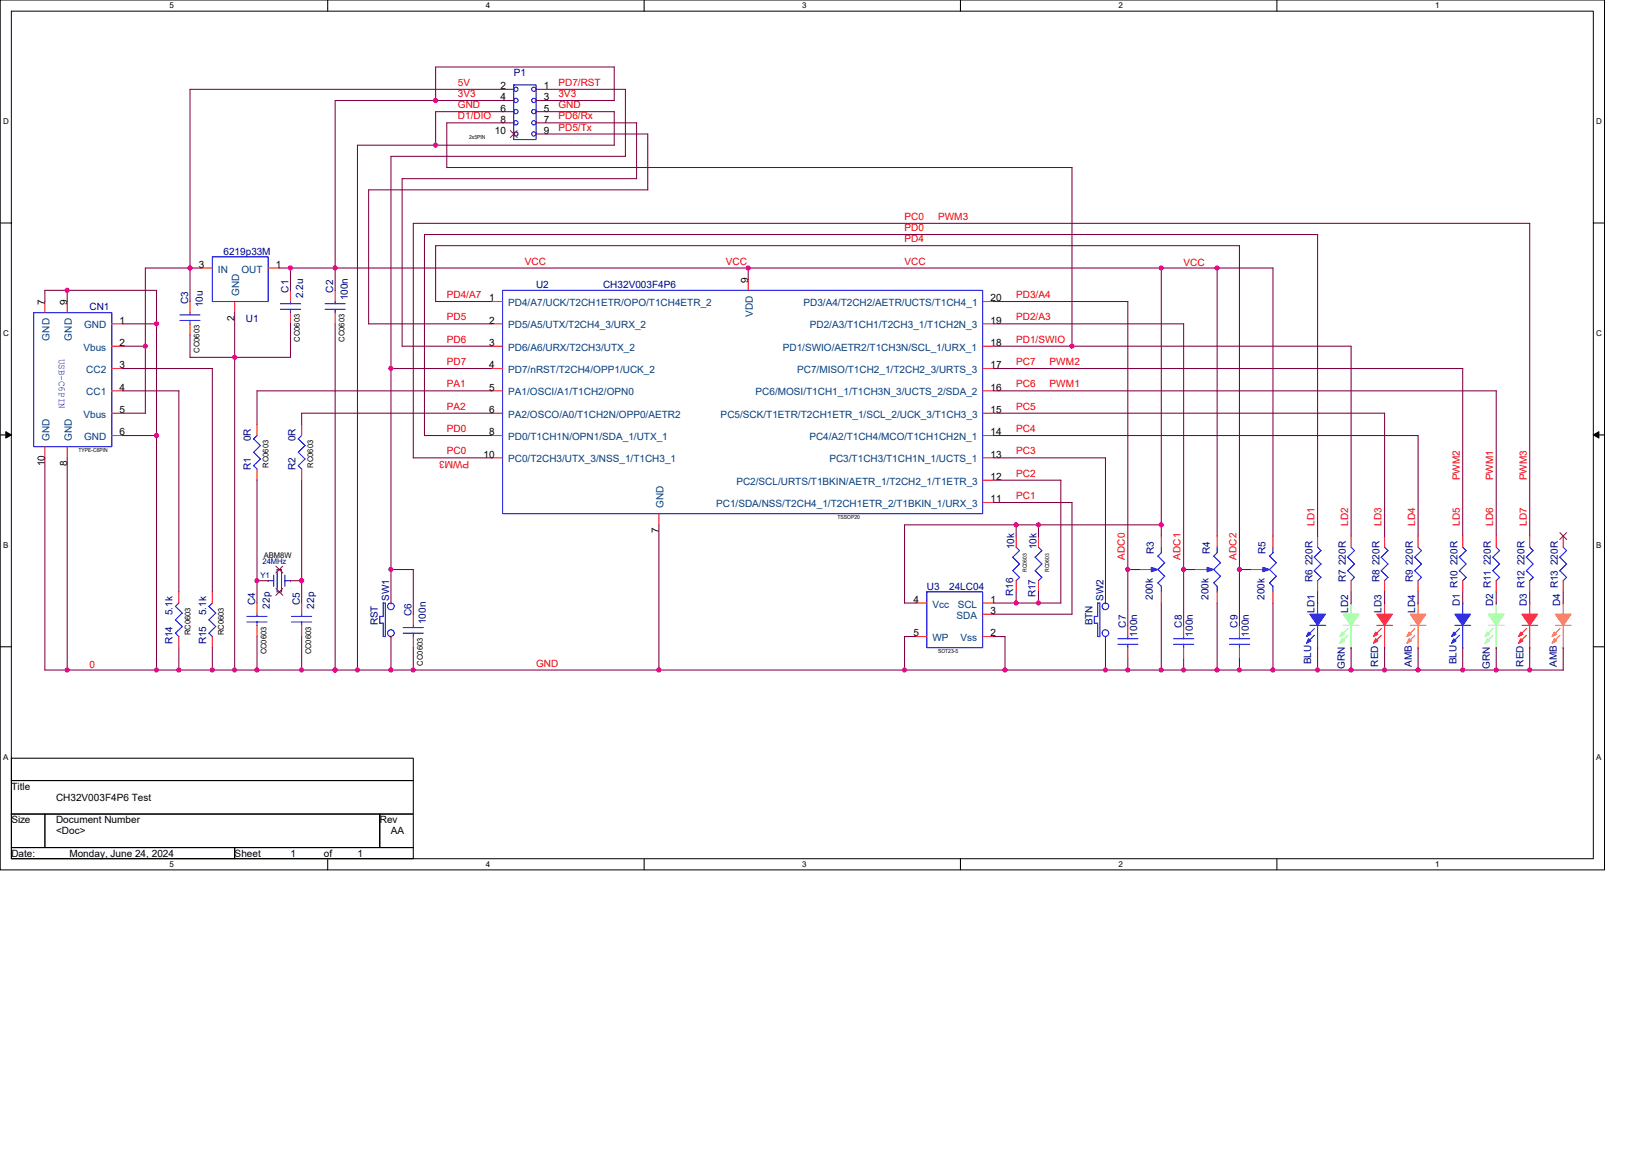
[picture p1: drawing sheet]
<svg xmlns="http://www.w3.org/2000/svg" width="297mm" height="210mm" viewBox="0 0 297 210" stroke-linecap="round" stroke-linejoin="round" font-family="sans-serif">
<path d="M0 0h292v158.3h-292zM2.1 2h287.9v154.3h-287.9z" fill="none" stroke="#000" stroke-width=".18"/>
<g fill="#fff">
<path d="M30.9 .2h.8v1.6h-.8z"/>
<path d="M30.9 156.5h.8v1.6h-.8z"/>
</g>
<path d="M59.6 0v2M59.6 156.3v2" fill="none" stroke="#000" stroke-width=".19"/>
<g fill="#fff">
<path d="M88.4 .2h.8v1.6h-.8z"/>
<path d="M88.4 156.5h.8v1.6h-.8z"/>
</g>
<path d="M117.2 0v2M117.2 156.3v2" fill="none" stroke="#000" stroke-width=".19"/>
<g fill="#fff">
<path d="M146 .2h.8v1.6h-.8z"/>
<path d="M146 156.5h.8v1.6h-.8z"/>
</g>
<path d="M174.8 0v2M174.8 156.3v2" fill="none" stroke="#000" stroke-width=".19"/>
<g fill="#fff">
<path d="M203.6 .2h.8v1.6h-.8z"/>
<path d="M203.6 156.5h.8v1.6h-.8z"/>
</g>
<path d="M232.4 0v2M232.4 156.3v2" fill="none" stroke="#000" stroke-width=".19"/>
<g fill="#fff">
<path d="M261.2 .2h.8v1.6h-.8z"/>
<path d="M261.2 156.5h.8v1.6h-.8z"/>
<path d="M.5 21.3h1.1v1.6h-1.1z"/>
<path d="M290.5 21.3h1.1v1.6h-1.1z"/>
<path d="M.5 59.8h1.1v1.7h-1.1z"/>
<path d="M290.5 59.8h1.1v1.7h-1.1z"/>
</g>
<path d="M0 40.6h2.1M290 40.6h2" fill="none" stroke="#000" stroke-width=".19"/>
<g fill="#fff">
<path d="M.5 98.4h1v1.6h-1z"/>
<path d="M290.5 98.4h1v1.6h-1z"/>
</g>
<path d="M0 79.1h2.1M290 79.1h2" fill="none" stroke="#000" stroke-width=".19"/>
<path d="M1.1 78.5l1 .6-1 .6zM290 79.1l1-.6v1.2z" fill="#000" stroke="#000" stroke-width=".18"/>
<g fill="#fff">
<path d="M.5 136.9h1v1.7h-1z"/>
<path d="M290.5 136.9h1v1.7h-1z"/>
</g>
<path d="M0 117.7h2.1M290 117.7h2M2.1 138h73.1v4h-73.1zM2.1 154.2h40.6v2.1h-40.6zM2.1 142h73.1v6.1h-73.1zM2.1 148.1h6.1v6.1h-6.1zM8.2 148.1h60.9v6.1h-60.9zM42.7 154.2h32.5v2.1h-32.5zM69.1 148.1h6.1v6.1h-6.1z" fill="none" stroke="#000" stroke-width=".19"/>
<g fill="none" stroke="#f00" stroke-width=".19">
<path d="M93.5 16.3h.1M93.5 18.3h.1M97.6 16.3h.1M97.6 18.3h.1M93.5 20.3h.1M93.5 22.4h.1M93.5 24.4h.1M97.6 20.3h.1M97.6 22.4h.1M97.6 24.4h.1M8.2 54.9v2M12.2 54.9v2"/>
<path d="M20.4 58.9h2M34.6 54.9v2M34.6 58.9v2.1M36.6 48.8h2M42.7 54.9v2M48.8 48.8h2M52.9 52.8v2.1M52.9 56.9v2M61 52.8v2.1M61 56.9v2M89.4 58.9h2.1M89.4 54.9h2.1"/>
<path d="M136.2 50.8v2M178.9 58.9h2M178.9 54.9h2M20.4 63h2M20.4 67.1h2M20.4 75.2h2M20.4 71.1h2M20.4 79.2h2M46.8 77.2v2M54.9 77.2v2M89.4 63h2.1M89.4 67.1h2.1"/>
<path d="M89.4 75.2h2.1M89.4 71.1h2.1M89.4 79.2h2.1M178.9 63h2M178.9 67.1h2M178.9 75.2h2M178.9 71.1h2M178.9 79.2h2M8.2 81.3v2M12.2 81.3v2M46.8 85.3v2.1M54.9 85.3v2.1"/>
<path d="M89.4 83.3h2.1M119.9 93.5v2M178.9 83.3h2M178.9 87.4h2M178.9 91.4h2M185 97.5v2.1M189 97.5v2.1M211.4 97.5v2.1M221.5 97.5v2.1M231.7 97.5v2.1M239.8 97.5v2.1M245.9 97.5v2.1"/>
<path d="M252 97.5v2.1M258.1 97.5v2.1M266.2 97.5v2.1M272.3 97.5v2.1M278.4 97.5v2.1M284.5 97.5v2.1M32.6 107.7v2M32.6 115.8v2.1M38.6 107.7v2M38.6 115.8v2.1M46.8 109.7v2.1M46.8 113.8v2"/>
<path d="M48.8 105.7h.1M50.8 107.7h.1M50.8 103.6h.1M52.9 105.7h.1M54.9 109.7v2.1M54.9 113.8v2M71.2 109.7h.1M71.2 115.8h.1M75.2 111.8v2M75.2 115.8v2.1M166.7 115.8h2M166.7 109.7h2"/>
<path d="M178.9 115.8h2M178.9 109.7h2M178.9 111.8h2M185 105.7v2M189 105.7v2M201.2 109.7h.1M201.2 115.8h.1M205.3 113.8v2M205.3 117.9v2M207.3 103.6h2M211.4 107.7v2M215.4 113.8v2"/>
<path d="M215.4 117.9v2M217.5 103.6h2M221.5 107.7v2M225.6 113.8v2M225.6 117.9v2M227.6 103.6h2.1M231.7 107.7v2M239.8 109.7h.1M239.8 117.9h.1M239.8 105.7v2M245.9 109.7h.1M245.9 117.9h.1"/>
<path d="M245.9 105.7v2M250.6 113.8h2.8M251.4 114.4l-1.2 1.2M251.4 115.6l-1.2 1.2M252 109.7h.1M252 117.9h.1M252 105.7v2M252 109.7v2.1M252 113.8v4.1M258.1 109.7h.1M258.1 117.9h.1M258.1 105.7v2"/>
<path d="M266.2 109.7h.1M266.2 117.9h.1M266.2 105.7v2M272.3 109.7h.1M272.3 117.9h.1M272.3 105.7v2M277 113.8h2.9M277.8 114.4l-1.2 1.2M277.8 115.6l-1.2 1.2M278.4 109.7h.1M278.4 117.9h.1M278.4 105.7v2"/>
<path d="M278.4 109.7v2.1M278.4 113.8v4.1M284.5 109.7h.1M284.5 117.9h.1M284.5 105.7v2"/>
</g>
<g fill="#f00" stroke="#f00" stroke-width=".19">
<path d="M277 111.8h2.8l-1.4 2z" fill-rule="evenodd"/>
<path d="M276.8 116.2l.4 .4-.8 .5z" fill-rule="evenodd"/>
<path d="M276.8 115l.4 .4-.8 .4z" fill-rule="evenodd"/>
<path d="M250.6 111.8h2.8l-1.4 2z" fill-rule="evenodd"/>
<path d="M250.4 116.2l.4 .4-.8 .5z" fill-rule="evenodd"/>
<path d="M250.4 115l.4 .4-.8 .4z" fill-rule="evenodd"/>
</g>
<g fill="none" stroke="#00f" stroke-width=".19">
<path d="M93.5 15.5h4.1v9.9h-4.1zM6.1 56.9h14.3v24.4h-14.3zM32.7 58.3h3.7M32.7 57.3h3.7M34.6 58.3v.6M34.6 56.9v.4M38.6 46.7h10.2v8.2h-10.2zM51 56.3h3.7M51 55.3h3.7M52.9 54.9v.4M52.9 56.3v.6M59.2 56.3h3.6"/>
<path d="M59.2 55.3h3.6M61 54.9v.4M61 56.3v.6M91.5 52.8h87.4v40.7h-87.4zM46.2 79.9l1.2 1.2M46.8 79.2l-.7 .7M54.3 79.9l1.2 1.2M54.9 79.2l-.6 .7M46.2 84.7l.6 .7M47.4 81.1l-1.3 1.2 1.3 1.2M47.4 83.5l-1.3 1.3M54.3 84.7l.6 .7"/>
<path d="M55.5 81.1l-1.2 1.2 1.2 1.2M55.5 83.5l-1.2 1.3M184.9 99.5l.7 .7M189 99.5l.6 .7M211.4 99.5v1.1M221.5 99.5v1.1M231.7 99.5v1.1M239.8 99.6l.7 .6-1.3 1.2M245.9 99.6l.6 .6-1.2 1.2M252 99.6l.6 .6-1.2 1.2M258.1 99.6l.6 .6-1.2 1.2M266.2 99.6l.7 .6"/>
<path d="M272.3 99.6l.7 .6M278.4 99.6l.7 .6M284.5 99.6l.7 .6M31.9 110.3l1.3 1.3M31.9 112.8l1.3 1.2M31.9 115.2l.7 .6M32.6 109.7l-.7 .7M33.2 111.5l-1.3 1.3M33.2 114l-1.3 1.2M38 110.3l1.3 1.3M38 112.8l1.3 1.2M38 115.2l.7 .6"/>
<path d="M38.6 109.7l-.6 .7M39.3 111.5l-1.3 1.3M39.3 114l-1.3 1.2M44.9 113.2h3.7M44.9 112.2h3.7M46.8 111.8v.4M46.8 113.2v.6M48.8 105.7h1M49.8 104.6v2.1M50.4 103.6h.9M50.4 103.6v4.1h.8v-4.1M51.8 105.7h1.1"/>
<path d="M51.9 104.6v2.1M53.1 113.2h3.6M53.1 112.2h3.6M54.9 111.8v.4M54.9 113.2v.6M69.7 115.8h.4M69.7 109.7h.4v6.1M69.7 109.7l.1 2.5h-.7v1.2h.6M69.7 113.4v2.4M73.4 115.2h3.6M73.4 114.2h3.6M75.2 113.8v.4"/>
<path d="M75.2 115.2v.6M168.7 107.7h10.2v10.2h-10.2zM185.6 105l-.6 .7M185.6 102.6l-1.3 1.2 1.3 1.3M185.6 100.2l-1.3 1.2 1.3 1.2M189.7 105l-.7 .7M189.7 102.6l-1.3 1.2 1.2 1.3M189.7 100.2l-1.3 1.2 1.2 1.2M199.8 109.7h.4v6.1M199.8 115.8h.4M199.8 109.7v2.5h-.6v1.2h.6M199.8 113.4v2.4"/>
<path d="M203.5 117.2h3.6M203.5 116.2h3.6M205.3 115.8v.4M205.3 117.2v.7M209.3 103.6h.4M210.7 103.6l1.3 1.2-1.2 1.3M210.7 101.2l1.3 1.2M210.7 106l.7 .7v1M211.4 100.6l-.6 .6M212 102.4l-1.2 1.2M213.6 117.2h3.7M213.6 116.2h3.7"/>
<path d="M215.4 115.8v.4M215.4 117.2v.7M219.5 103.6h.4M220.9 103.6l1.3 1.2-1.3 1.2 .6 .7v1M221.5 100.6l-.6 .6 1.2 1.2M222.2 102.4l-1.3 1.2M223.8 117.2h3.6M223.8 116.2h3.6M225.6 115.8v.4M225.6 117.2v.7M229.6 103.6h.5M231.1 103.6l1.2 1.3"/>
<path d="M231.7 100.6l-.6 .6 1.2 1.2M232.3 104.8l-1.2 1.2 .6 .7v1M232.3 102.4l-1.2 1.2M238.4 113.8h2.9M239.2 101.4l1.3 1.2M239.2 103.8l1.3 1.3-.7 .6M239.2 114.4l-1.2 1.2M239.2 115.6l-1.2 1.2M239.8 109.7v2.1M239.8 113.8v4.1M240.4 102.6l-1.2 1.3M245.3 101.4l1.2 1.2"/>
<path d="M245.3 103.8l1.2 1.3-.6 .6M246.5 102.6l-1.2 1.3M251.4 101.4l1.2 1.2M251.4 103.8l1.2 1.3-.6 .6M252.6 102.6l-1.2 1.3M257.5 101.4l1.2 1.2M257.5 103.8l1.2 1.3-.6 .6M258.7 102.6l-1.2 1.3M264.8 113.8h2.9M265.6 101.4l1.3 1.2M265.6 103.8l1.3 1.3M265.6 114.4l-1.2 1.2"/>
<path d="M265.6 115.6l-1.2 1.2M266.2 109.7v2.1M266.2 113.8v4.1M266.8 100.2l-1.2 1.2M266.8 102.6l-1.2 1.3M266.8 105.1l-.6 .6M271.7 101.4l1.3 1.2M271.7 103.8l1.3 1.3M272.9 100.2l-1.2 1.2M272.9 102.6l-1.2 1.3M272.9 105.1l-.6 .6M277.8 101.4l1.3 1.2"/>
<path d="M277.8 103.8l1.3 1.3M279 100.2l-1.2 1.2M279 102.6l-1.2 1.3M279 105.1l-.6 .6M283.9 101.4l1.3 1.2M283.9 103.8l1.3 1.3M285.1 100.2l-1.2 1.2M285.1 102.6l-1.2 1.3M285.1 105.1l-.6 .6"/>
<circle cx="93.9" cy="18.3" r=".39"/>
<circle cx="93.9" cy="16.2" r=".39"/>
<circle cx="97.2" cy="18.3" r=".39"/>
<circle cx="97.2" cy="16.2" r=".39"/>
<circle cx="93.9" cy="20.3" r=".39"/>
<circle cx="93.9" cy="24.4" r=".39"/>
<circle cx="93.9" cy="22.3" r=".39"/>
<circle cx="97.2" cy="22.3" r=".39"/>
<circle cx="97.2" cy="20.3" r=".39"/>
<circle cx="97.2" cy="24.4" r=".39"/>
<circle cx="71.1" cy="110.3" r=".61"/>
<circle cx="71.1" cy="115.2" r=".61"/>
<circle cx="201.2" cy="115.2" r=".61"/>
<circle cx="201.2" cy="110.3" r=".61"/>
</g>
<g fill="#00f" stroke="#00f" stroke-width=".19">
<path d="M209.5 103.2l1.3 .4-1.3 .4z" fill-rule="evenodd"/>
<path d="M229.9 103.2l1.2 .4-1.2 .4z" fill-rule="evenodd"/>
<path d="M238.4 111.8h2.8l-1.4 2z" fill-rule="evenodd"/>
<path d="M238.2 116.2l.4 .4-.8 .5z" fill-rule="evenodd"/>
<path d="M238.2 115l.4 .4-.8 .4z" fill-rule="evenodd"/>
<path d="M264.8 111.8h2.8l-1.4 2z" fill-rule="evenodd"/>
<path d="M264.6 116.2l.4 .4-.8 .5z" fill-rule="evenodd"/>
<path d="M264.6 115l.4 .4-.8 .4z" fill-rule="evenodd"/>
<path d="M219.7 103.2l1.2 .4-1.2 .4z" fill-rule="evenodd"/>
</g>
<path d="M244.5 113.8h2.9M245.3 114.4l-1.2 1.2M245.3 115.6l-1.2 1.2M245.9 109.7v2.1M245.9 113.8v4.1M270.9 113.8h2.9M271.7 114.4l-1.2 1.2M271.7 115.6l-1.2 1.2M272.3 109.7v2.1M272.3 113.8v4.1" fill="none" stroke="#80ff80" stroke-width=".19"/>
<g fill="#80ff80" stroke="#80ff80" stroke-width=".19">
<path d="M244.5 111.8h2.8l-1.4 2z" fill-rule="evenodd"/>
<path d="M244.3 116.2l.4 .4-.8 .5z" fill-rule="evenodd"/>
<path d="M244.3 115l.4 .4-.8 .4z" fill-rule="evenodd"/>
<path d="M270.9 111.8h2.8l-1.4 2z" fill-rule="evenodd"/>
<path d="M270.7 116.2l.4 .4-.8 .5z" fill-rule="evenodd"/>
<path d="M270.7 115l.4 .4-.8 .4z" fill-rule="evenodd"/>
</g>
<path d="M256.7 113.8h2.8M257.5 114.4l-1.2 1.2M257.5 115.6l-1.2 1.2M258.1 109.7v2.1M258.1 113.8v4.1M283.1 113.8h2.9M283.9 114.4l-1.2 1.2M283.9 115.6l-1.2 1.2M284.5 109.7v2.1M284.5 113.8v4.1" fill="none" stroke="#ff8000" stroke-width=".19"/>
<g fill="#ff8000" stroke="#ff8000" stroke-width=".19">
<path d="M283.1 111.8h2.8l-1.4 2z" fill-rule="evenodd"/>
<path d="M282.9 116.2l.4 .4-.8 .5z" fill-rule="evenodd"/>
<path d="M282.9 115l.4 .4-.8 .4z" fill-rule="evenodd"/>
<path d="M256.7 111.8h2.8l-1.4 2z" fill-rule="evenodd"/>
<path d="M256.5 116.2l.4 .4-.8 .5z" fill-rule="evenodd"/>
<path d="M256.5 115l.4 .4-.8 .4z" fill-rule="evenodd"/>
</g>
<path d="M92.9 23.8l1.2 1.2M94.1 23.8l-1.2 1.2M283.9 96.9l1.3 1.3M285.1 96.9l-1.2 1.3M50.2 107.1l1.3 1.2M50.2 103l1.3 1.3M51.5 107.1l-1.3 1.2M51.5 103l-1.3 1.3" fill="none" stroke="#804000" stroke-width=".18"/>
<g fill="none" stroke="#800040" stroke-width=".19">
<path d="M93.5 16.3h-58.9v38.6M93.5 18.3h-32.5v34.6M97.6 16.3h16.3l-.1 12.2M97.6 18.3h14.2v-6.1h-32.5v6.1M93.5 22.4h-12.2v8.1h113.8v32.5M93.5 20.3h-14.2v6.1M97.6 20.3h14.2v6.1h-46.7v95.5M97.6 22.4h18.3M97.6 24.4h20.3v10.2M113.9 28.4h-42.7v81.3M115.9 22.4v10.1M115.9 32.5h-42.7v30.5"/>
<path d="M117.9 34.5h-50.8v24.4M12.2 52.8v2.1M22.4 58.9h6.1M28.5 52.8v69.1M28.5 52.8h-20.3v2.1M36.6 48.8h-10.1v26.4M42.7 56.9v65M50.8 48.8h180.9v48.8M52.9 58.9v6.1h-18.3v-4M52.9 48.8v4.1M61 58.9v63M67.1 58.9h22.4"/>
<path d="M89.5 54.9h-10.2v-10.2h146.3v69.1M136.2 48.8v2M180.9 58.9h34.6l-.1 54.9M180.9 54.9h24.4M205.3 54.9v58.9M211.4 48.8v48.8M221.5 48.8v48.8M239.8 42.7v54.9M239.8 42.7h-162.5v36.5h12.2M22.4 71.1h10.2M22.4 67.1h16.3M22.4 79.2h6.1"/>
<path d="M22.4 75.2h4.1M22.4 63h4.1M32.6 71.1v36.6M38.6 67.1v40.6M71.2 67.1h18.3M73.2 63h16.3M89.5 71.1h-42.7v6.1M89.5 75.2h-34.6v2M180.9 63h65M180.9 75.2h71.1M180.9 71.1h91.4v26.5M180.9 67.1h85.4l-.1 30.5"/>
<path d="M180.9 79.2h77.2M245.9 63v34.6M252 75.2v22.4M258.1 79.2v18.4M8.2 83.3v38.6M12.2 83.3v38.6M46.8 87.4v22.3M54.9 87.4v22.3M89.5 83.3h-14.3v-42.7h203.2v57M119.9 95.5v26.4M180.9 83.3h20.3v26.4M180.9 87.4h12.2"/>
<path d="M180.9 91.4h14.2v20.4M185 95.5v2.1M189 95.5v2.1M193.1 87.4v22.3M211.4 95.5h-46.8v14.2M32.6 117.9v4M38.6 117.9v4M46.8 115.8v6.1M46.8 105.7h2M52.9 105.7h2M54.9 115.8v6.1M71.2 115.8v6.1"/>
<path d="M71.2 103.6h4M75.2 117.9v4M75.2 103.6v8.2M164.6 109.7h2.1M166.7 115.8h-2.1v6.1M180.9 111.8h14.2M180.9 109.7h12.2M180.9 115.8h2v6.1M185 107.7v2M189 107.7v2M201.2 115.8v6.1M205.3 103.6h2"/>
<path d="M205.3 119.9v2M211.4 109.7v12.2M215.4 103.6h2.1M215.4 119.9v2M221.5 109.7v12.2M225.6 103.6h2M225.6 119.9v2M231.7 109.7v12.2M239.8 107.7v2M239.8 117.9v4M245.9 107.7v2M245.9 117.9v4"/>
<path d="M252 107.7v2M252 117.9v4M258.1 107.7v2M258.1 117.9v4M266.2 107.7v2M266.2 117.9v4M272.3 107.7v2M272.3 117.9v4M278.4 107.7v2M278.4 117.9v4M284.5 107.7v2M284.5 117.9v4"/>
<path d="M8.2 121.9h276.3"/>
</g>
<g fill="#f0f" stroke="#f0f" stroke-width=".19">
<circle cx="34.6" cy="48.8" r=".39"/>
<circle cx="28.5" cy="121.9" r=".39"/>
<circle cx="26.4" cy="63" r=".39"/>
<circle cx="12.2" cy="121.9" r=".39"/>
<circle cx="32.5" cy="121.9" r=".39"/>
<circle cx="28.5" cy="58.9" r=".39"/>
<circle cx="28.5" cy="79.2" r=".39"/>
<circle cx="38.6" cy="121.9" r=".39"/>
<circle cx="46.8" cy="105.7" r=".39"/>
<circle cx="54.9" cy="105.7" r=".39"/>
<circle cx="42.7" cy="65" r=".39"/>
<circle cx="46.8" cy="121.9" r=".39"/>
<circle cx="42.7" cy="121.9" r=".39"/>
<circle cx="136.2" cy="48.8" r=".39"/>
<circle cx="52.9" cy="48.8" r=".39"/>
<circle cx="61" cy="121.9" r=".39"/>
<circle cx="54.9" cy="121.9" r=".39"/>
<circle cx="71.1" cy="103.6" r=".39"/>
<circle cx="61" cy="48.8" r=".39"/>
<circle cx="75.2" cy="121.9" r=".39"/>
<circle cx="211.4" cy="48.8" r=".39"/>
<circle cx="12.2" cy="52.8" r=".39"/>
<circle cx="79.3" cy="18.3" r=".39"/>
<circle cx="79.3" cy="26.4" r=".39"/>
<circle cx="211.4" cy="95.5" r=".39"/>
<circle cx="205.3" cy="121.9" r=".39"/>
<circle cx="211.4" cy="121.9" r=".39"/>
<circle cx="119.9" cy="121.9" r=".39"/>
<circle cx="164.6" cy="121.9" r=".39"/>
<circle cx="221.5" cy="121.9" r=".39"/>
<circle cx="215.4" cy="121.9" r=".39"/>
<circle cx="225.6" cy="121.9" r=".39"/>
<circle cx="205.3" cy="103.6" r=".39"/>
<circle cx="221.5" cy="48.8" r=".39"/>
<circle cx="215.4" cy="103.6" r=".39"/>
<circle cx="71.1" cy="67" r=".39"/>
<circle cx="65.1" cy="121.9" r=".39"/>
<circle cx="195.1" cy="63" r=".39"/>
<circle cx="71.1" cy="121.9" r=".39"/>
<circle cx="231.7" cy="121.9" r=".39"/>
<circle cx="239.8" cy="121.9" r=".39"/>
<circle cx="278.4" cy="121.9" r=".39"/>
<circle cx="272.3" cy="121.9" r=".39"/>
<circle cx="266.2" cy="121.9" r=".39"/>
<circle cx="252" cy="121.9" r=".39"/>
<circle cx="258.1" cy="121.9" r=".39"/>
<circle cx="245.9" cy="121.9" r=".39"/>
<circle cx="225.6" cy="103.6" r=".39"/>
<circle cx="184.9" cy="109.7" r=".39"/>
<circle cx="189" cy="109.7" r=".39"/>
<circle cx="189" cy="95.5" r=".39"/>
<circle cx="184.9" cy="95.5" r=".39"/>
<circle cx="201.2" cy="121.9" r=".39"/>
<circle cx="182.9" cy="121.9" r=".39"/>
</g>
<g font-size="1.8" fill="#f00">
<text x="83.4" y="17.7">3V3</text>
<text x="83.4" y="15.6">5V</text>
<text x="101.6" y="15.6">PD7/RST</text>
<text x="101.6" y="17.7">3V3</text>
<text x="83.4" y="19.7">GND</text>
<text x="83.4" y="21.7">D1/DIO</text>
<text x="101.6" y="19.7">GND</text>
<text x="101.6" y="21.7">PD6/Rx</text>
<text x="101.6" y="23.8">PD5/Tx</text>
<text x="164.6" y="40">PC0</text>
<text x="170.7" y="40">PWM3</text>
<text x="164.6" y="42.1">PD0</text>
<text x="164.6" y="44.1">PD4</text>
<text x="95.5" y="48.2">VCC</text>
<text x="132.1" y="48.2">VCC</text>
<text x="164.6" y="48.2">VCC</text>
<text x="215.4" y="48.4">VCC</text>
<text x="81.3" y="54.3">PD4/A7</text>
<text x="81.3" y="58.3">PD5</text>
<text x="185" y="54.3">PD3/A4</text>
<text x="185" y="58.3">PD2/A3</text>
<text x="81.3" y="62.4">PD6</text>
<text x="185" y="62.4">PD1/SWIO</text>
<text x="81.3" y="66.4">PD7</text>
<text x="81.3" y="70.5">PA1</text>
<text x="185" y="66.4">PC7</text>
<text x="185" y="70.5">PC6</text>
<text x="191" y="66.4">PWM2</text>
<text x="191" y="70.5">PWM1</text>
<text x="81.3" y="74.6">PA2</text>
<text x="185" y="74.6">PC5</text>
<text x="81.3" y="78.6">PD0</text>
<text x="81.3" y="82.7">PC0</text>
<text x="85.4" y="83.9" transform="rotate(180 85.4 83.9)">PWM3</text>
<text x="185" y="78.6">PC4</text>
<text x="185" y="82.7">PC3</text>
<text x="185" y="86.8">PC2</text>
<text x="265.7" y="87.4" transform="rotate(-90 265.7 87.4)">PWM2</text>
<text x="271.8" y="87.4" transform="rotate(-90 271.8 87.4)">PWM1</text>
<text x="277.9" y="87.4" transform="rotate(-90 277.9 87.4)">PWM3</text>
<text x="185" y="90.8">PC1</text>
<text x="239.3" y="95.7" transform="rotate(-90 239.3 95.7)">LD1</text>
<text x="245.4" y="95.7" transform="rotate(-90 245.4 95.7)">LD2</text>
<text x="251.5" y="95.7" transform="rotate(-90 251.5 95.7)">LD3</text>
<text x="257.6" y="95.7" transform="rotate(-90 257.6 95.7)">LD4</text>
<text x="265.7" y="95.7" transform="rotate(-90 265.7 95.7)">LD5</text>
<text x="271.8" y="95.7" transform="rotate(-90 271.8 95.7)">LD6</text>
<text x="277.9" y="95.7" transform="rotate(-90 277.9 95.7)">LD7</text>
<text x="204.7" y="101.8" transform="rotate(-90 204.7 101.8)">ADC0</text>
<text x="214.9" y="101.8" transform="rotate(-90 214.9 101.8)">ADC1</text>
<text x="225" y="101.8" transform="rotate(-90 225 101.8)">ADC2</text>
<text x="16.3" y="121.5">0</text>
<text x="97.6" y="121.3">GND</text>
</g>
<g font-size="1.8">
<text x="91.1" y="16.2">2</text>
<text x="99" y="16.2">1</text>
<text x="91.1" y="18.3">4</text>
<text x="91.1" y="20.3">6</text>
<text x="91.1" y="22.3">8</text>
<text x="99" y="18.3">3</text>
<text x="99" y="20.3">5</text>
<text x="99" y="22.3">7</text>
<text x="90.1" y="24.4">10</text>
<text x="99" y="24.4">9</text>
<text x="36.2" y="48.7">3</text>
<text x="50.2" y="48.7">1</text>
<text x="136.2" y="51.4" transform="rotate(-90 136.2 51.4)">9</text>
<text x="8.1" y="55.5" transform="rotate(-90 8.1 55.5)">7</text>
<text x="12.2" y="55.5" transform="rotate(-90 12.2 55.5)">9</text>
<text x="21.8" y="58.9">1</text>
<text x="42.7" y="58.4" transform="rotate(-90 42.7 58.4)">2</text>
<text x="89" y="58.9">2</text>
<text x="89" y="54.8">1</text>
<text x="180.3" y="54.8">20</text>
<text x="180.3" y="58.9">19</text>
<text x="21.8" y="63">2</text>
<text x="89" y="63">3</text>
<text x="180.3" y="63">18</text>
<text x="21.8" y="67">3</text>
<text x="21.8" y="71.1">4</text>
<text x="89" y="67">4</text>
<text x="89" y="71.1">5</text>
<text x="180.3" y="67">17</text>
<text x="180.3" y="71.1">16</text>
<text x="21.8" y="75.2">5</text>
<text x="89" y="75.2">6</text>
<text x="180.3" y="75.2">15</text>
<text x="21.8" y="79.2">6</text>
<text x="88" y="83.3">10</text>
<text x="89" y="79.2">8</text>
<text x="180.3" y="79.2">14</text>
<text x="180.3" y="83.3">13</text>
<text x="8.1" y="84.8" transform="rotate(-90 8.1 84.8)">10</text>
<text x="12.2" y="84.8" transform="rotate(-90 12.2 84.8)">8</text>
<text x="180.3" y="87.4">12</text>
<text x="180.3" y="91.4">11</text>
<text x="119.9" y="97" transform="rotate(-90 119.9 97)">7</text>
<text x="166.3" y="109.7">4</text>
<text x="180.3" y="109.7">1</text>
<text x="180.3" y="111.7">3</text>
<text x="166.3" y="115.8">5</text>
<text x="180.3" y="115.8">2</text>
<text x="2.1" y="143.7">Title</text>
<text x="2.1" y="149.8">Size</text>
<text x="10.2" y="149.8">Document Number</text>
<text x="10.2" y="145.7">CH32V003F4P6 Test</text>
<text x="69.1" y="149.8">Rev</text>
<text x="2.1" y="155.9">Date:</text>
<text x="10.2" y="151.8">&lt;Doc&gt;</text>
<text x="12.6" y="155.9">Monday, June 24, 2024</text>
<text x="42.7" y="155.9">Sheet</text>
<text x="52.9" y="155.9">1</text>
<text x="59" y="155.9">of</text>
<text x="65.1" y="155.9">1</text>
<text x="71.2" y="151.8">AA</text>
</g>
<g font-size="1.8" fill="#000080">
<text x="93.5" y="13.8">P1</text>
<text x="40.7" y="46.3">6219p33M</text>
<text x="52.5" y="53.2" transform="rotate(-90 52.5 53.2)">C1</text>
<text x="60.7" y="53.2" transform="rotate(-90 60.7 53.2)">C2</text>
<text x="97.6" y="52.4">U2</text>
<text x="109.8" y="52.4">CH32V003F4P6</text>
<text x="16.3" y="56.5">CN1</text>
<text x="34.2" y="55.3" transform="rotate(-90 34.2 55.3)">C3</text>
<text x="36.9" y="55.9" transform="rotate(-90 36.9 55.9)">10u</text>
<text x="44.7" y="58.5">U1</text>
<text x="55.2" y="54.3" transform="rotate(-90 55.2 54.3)">2.2u</text>
<text x="63.3" y="54.7" transform="rotate(-90 63.3 54.7)">100n</text>
<text x="45.6" y="80.3" transform="rotate(-90 45.6 80.3)">0R</text>
<text x="53.8" y="80.3" transform="rotate(-90 53.8 80.3)">0R</text>
<text x="45.6" y="85.6" transform="rotate(-90 45.6 85.6)">R1</text>
<text x="53.8" y="85.6" transform="rotate(-90 53.8 85.6)">R2</text>
<text x="184.6" y="100" transform="rotate(-90 184.6 100)">10k</text>
<text x="188.7" y="100" transform="rotate(-90 188.7 100)">10k</text>
<text x="210" y="100.8" transform="rotate(-90 210 100.8)">R3</text>
<text x="220.2" y="100.8" transform="rotate(-90 220.2 100.8)">R4</text>
<text x="230.3" y="100.8" transform="rotate(-90 230.3 100.8)">R5</text>
<text x="168.7" y="107.3">U3</text>
<text x="172.8" y="107.3">24LC04</text>
<text x="238.9" y="105.9" transform="rotate(-90 238.9 105.9)">R6 220R</text>
<text x="245" y="105.9" transform="rotate(-90 245 105.9)">R7 220R</text>
<text x="251.1" y="105.9" transform="rotate(-90 251.1 105.9)">R8 220R</text>
<text x="257.2" y="105.9" transform="rotate(-90 257.2 105.9)">R9 220R</text>
<text x="31.4" y="112" transform="rotate(-90 31.4 112)">5.1k</text>
<text x="37.5" y="112" transform="rotate(-90 37.5 112)">5.1k</text>
<text x="46.4" y="110.1" transform="rotate(-90 46.4 110.1)">C4</text>
<text x="49.1" y="110.7" transform="rotate(-90 49.1 110.7)">22p</text>
<text x="54.6" y="110.1" transform="rotate(-90 54.6 110.1)">C5</text>
<text x="57.2" y="110.7" transform="rotate(-90 57.2 110.7)">22p</text>
<text x="68.8" y="113.8" transform="rotate(-90 68.8 113.8)">RST</text>
<text x="70.8" y="109.3" transform="rotate(-90 70.8 109.3)">SW1</text>
<text x="74.9" y="112.2" transform="rotate(-90 74.9 112.2)">C6</text>
<text x="77.5" y="113.6" transform="rotate(-90 77.5 113.6)">100n</text>
<text x="184.4" y="108.5" transform="rotate(-90 184.4 108.5)">R16</text>
<text x="188.5" y="108.7" transform="rotate(-90 188.5 108.7)">R17</text>
<text x="198.8" y="113.8" transform="rotate(-90 198.8 113.8)">BTN</text>
<text x="200.9" y="109.3" transform="rotate(-90 200.9 109.3)">SW2</text>
<text x="209.8" y="109.1" transform="rotate(-90 209.8 109.1)">200k</text>
<text x="220" y="109.1" transform="rotate(-90 220 109.1)">200k</text>
<text x="230.1" y="109.1" transform="rotate(-90 230.1 109.1)">200k</text>
<text x="239.3" y="111.5" transform="rotate(-90 239.3 111.5)">LD1</text>
<text x="245.4" y="111.5" transform="rotate(-90 245.4 111.5)">LD2</text>
<text x="251.5" y="111.5" transform="rotate(-90 251.5 111.5)">LD3</text>
<text x="257.6" y="111.5" transform="rotate(-90 257.6 111.5)">LD4</text>
<text x="265.7" y="110.3" transform="rotate(-90 265.7 110.3)">D1 R10 220R</text>
<text x="271.8" y="110.3" transform="rotate(-90 271.8 110.3)">D2 R11 220R</text>
<text x="277.9" y="110.3" transform="rotate(-90 277.9 110.3)">D3 R12 220R</text>
<text x="284" y="110.3" transform="rotate(-90 284 110.3)">D4 R13 220R</text>
<text x="31.4" y="117.2" transform="rotate(-90 31.4 117.2)">R14</text>
<text x="37.5" y="117.2" transform="rotate(-90 37.5 117.2)">R15</text>
<text x="204.9" y="114.2" transform="rotate(-90 204.9 114.2)">C7</text>
<text x="207" y="115.8" transform="rotate(-90 207 115.8)">100n</text>
<text x="215.1" y="114.2" transform="rotate(-90 215.1 114.2)">C8</text>
<text x="217.1" y="115.8" transform="rotate(-90 217.1 115.8)">100n</text>
<text x="225.3" y="114.2" transform="rotate(-90 225.3 114.2)">C9</text>
<text x="227.3" y="115.8" transform="rotate(-90 227.3 115.8)">100n</text>
<text x="238.7" y="120.9" transform="rotate(-90 238.7 120.9)">BLU</text>
<text x="244.8" y="121.7" transform="rotate(-90 244.8 121.7)">GRN</text>
<text x="250.9" y="121.3" transform="rotate(-90 250.9 121.3)">RED</text>
<text x="257" y="121.3" transform="rotate(-90 257 121.3)">AMB</text>
<text x="265.1" y="120.9" transform="rotate(-90 265.1 120.9)">BLU</text>
<text x="271.2" y="121.7" transform="rotate(-90 271.2 121.7)">GRN</text>
<text x="277.3" y="121.3" transform="rotate(-90 277.3 121.3)">RED</text>
<text x="283.4" y="121.3" transform="rotate(-90 283.4 121.3)">AMB</text>
</g>
<g font-size="1.8" fill="#004080">
<text x="39.7" y="49.6">IN</text>
<text x="43.6" y="53.8" transform="rotate(-90 43.6 53.8)">GND</text>
<text x="44" y="49.6">OUT</text>
<text x="15.3" y="59.8">GND</text>
<text x="92.5" y="59.8">PD5/A5/UTX/T2CH4_3/URX_2</text>
<text x="92.5" y="55.7">PD4/A7/UCK/T2CH1ETR/OPO/T1CH4ETR_2</text>
<text x="137" y="57.7" transform="rotate(-90 137 57.7)">VDD</text>
<text x="146.2" y="55.7">PD3/A4/T2CH2/AETR/UCTS/T1CH4_1</text>
<text x="147.4" y="59.8">PD2/A3/T1CH1/T2CH3_1/T1CH2N_3</text>
<text x="9" y="62" transform="rotate(-90 9 62)">GND</text>
<text x="13.1" y="62" transform="rotate(-90 13.1 62)">GND</text>
<text x="15.2" y="63.8">Vbus</text>
<text x="92.5" y="63.8">PD6/A6/URX/T2CH3/UTX_2</text>
<text x="142.5" y="63.8">PD1/SWIO/AETR2/T1CH3N/SCL_1/URX_1</text>
<text x="15.7" y="67.9">CC2</text>
<text x="15.7" y="71.9">CC1</text>
<text x="92.5" y="67.9">PD7/nRST/T2CH4/OPP1/UCK_2</text>
<text x="92.5" y="71.9">PA1/OSCI/A1/T1CH2/OPN0</text>
<text x="137.5" y="71.9">PC6/MOSI/T1CH1_1/T1CH3N_3/UCTS_2/SDA_2</text>
<text x="145.1" y="67.9">PC7/MISO/T1CH2_1/T2CH2_3/URTS_3</text>
<text x="15.2" y="76">Vbus</text>
<text x="92.5" y="76">PA2/OSCO/A0/T1CH2N/OPP0/AETR2</text>
<text x="131.2" y="76">PC5/SCK/T1ETR/T2CH1ETR_1/SCL_2/UCK_3/T1CH3_3</text>
<text x="9" y="80.3" transform="rotate(-90 9 80.3)">GND</text>
<text x="13.1" y="80.3" transform="rotate(-90 13.1 80.3)">GND</text>
<text x="15.3" y="80.1">GND</text>
<text x="92.5" y="80.1">PD0/T1CH1N/OPN1/SDA_1/UTX_1</text>
<text x="147.3" y="80.1">PC4/A2/T1CH4/MCO/T1CH1CH2N_1</text>
<text x="92.5" y="84.1">PC0/T2CH3/UTX_3/NSS_1/T1CH3_1</text>
<text x="134" y="88.2">PC2/SCL/URTS/T1BKIN/AETR_1/T2CH2_1/T1ETR_3</text>
<text x="151" y="84.1">PC3/T1CH3/T1CH1N_1/UCTS_1</text>
<text x="120.8" y="92.5" transform="rotate(-90 120.8 92.5)">GND</text>
<text x="130.3" y="92.3">PC1/SDA/NSS/T2CH4_1/T2CH1ETR_2/T1BKIN_1/URX_3</text>
<text x="169.7" y="110.6">Vcc</text>
<text x="174.1" y="112.6">SDA</text>
<text x="174.3" y="110.6">SCL</text>
<text x="169.7" y="116.6">WP</text>
<text x="174.8" y="116.6">Vss</text>
</g>
<text font-size="1.8" fill="#00f" x="10.7" y="65.2" transform="rotate(90 10.7 65.2)">USB-C6PIN</text>
<g font-size="1.5">
<text x="30.9" y="1.5">5</text>
<text x="88.4" y="1.5">4</text>
<text x="146" y="1.5">3</text>
<text x="203.6" y="1.5">2</text>
<text x="261.2" y="1.5">1</text>
<text x=".5" y="22.6">D</text>
<text x="290.5" y="22.6">D</text>
<text x=".5" y="61.2">C</text>
<text x="290.5" y="61.2">C</text>
<text x=".5" y="99.7">B</text>
<text x="290.5" y="99.7">B</text>
<text x=".5" y="138.3">A</text>
<text x="290.5" y="138.3">A</text>
<text x="30.9" y="157.8">5</text>
<text x="88.4" y="157.8">4</text>
<text x="146" y="157.8">3</text>
<text x="203.6" y="157.8">2</text>
<text x="261.2" y="157.8">1</text>
</g>
<g font-size="1.4">
<text x="36.3" y="64.2" transform="rotate(-90 36.3 64.2)">CC0603</text>
<text x="54.6" y="62.2" transform="rotate(-90 54.6 62.2)">CC0603</text>
<text x="62.7" y="62.2" transform="rotate(-90 62.7 62.2)">CC0603</text>
<text x="48.9" y="85.1" transform="rotate(-90 48.9 85.1)">RC0603</text>
<text x="57" y="85.1" transform="rotate(-90 57 85.1)">RC0603</text>
<text x="48" y="101.5">ABM8W</text>
<text x="34.7" y="115.6" transform="rotate(-90 34.7 115.6)">RC0603</text>
<text x="40.8" y="115.6" transform="rotate(-90 40.8 115.6)">RC0603</text>
<text x="48.5" y="119.1" transform="rotate(-90 48.5 119.1)">CC0603</text>
<text x="56.6" y="119.1" transform="rotate(-90 56.6 119.1)">CC0603</text>
<text x="76.9" y="121.1" transform="rotate(-90 76.9 121.1)">CC0603</text>
</g>
<g font-size="1.4" fill="#000080">
<text x="47.4" y="105.1">Y1</text>
<text x="47.8" y="102.7">24MHz</text>
</g>
<g font-size="1">
<text x="85.4" y="25.3">2x5PIN</text>
<text x="14.3" y="82.2">TYPE-C6PIN</text>
<text x="152.4" y="94.4">TSSOP20</text>
<text x="186.9" y="104" transform="rotate(-90 186.9 104)">RC0603</text>
<text x="191" y="104" transform="rotate(-90 191 104)">RC0603</text>
<text x="170.7" y="118.8">SOT23-5</text>
</g>
</svg>
